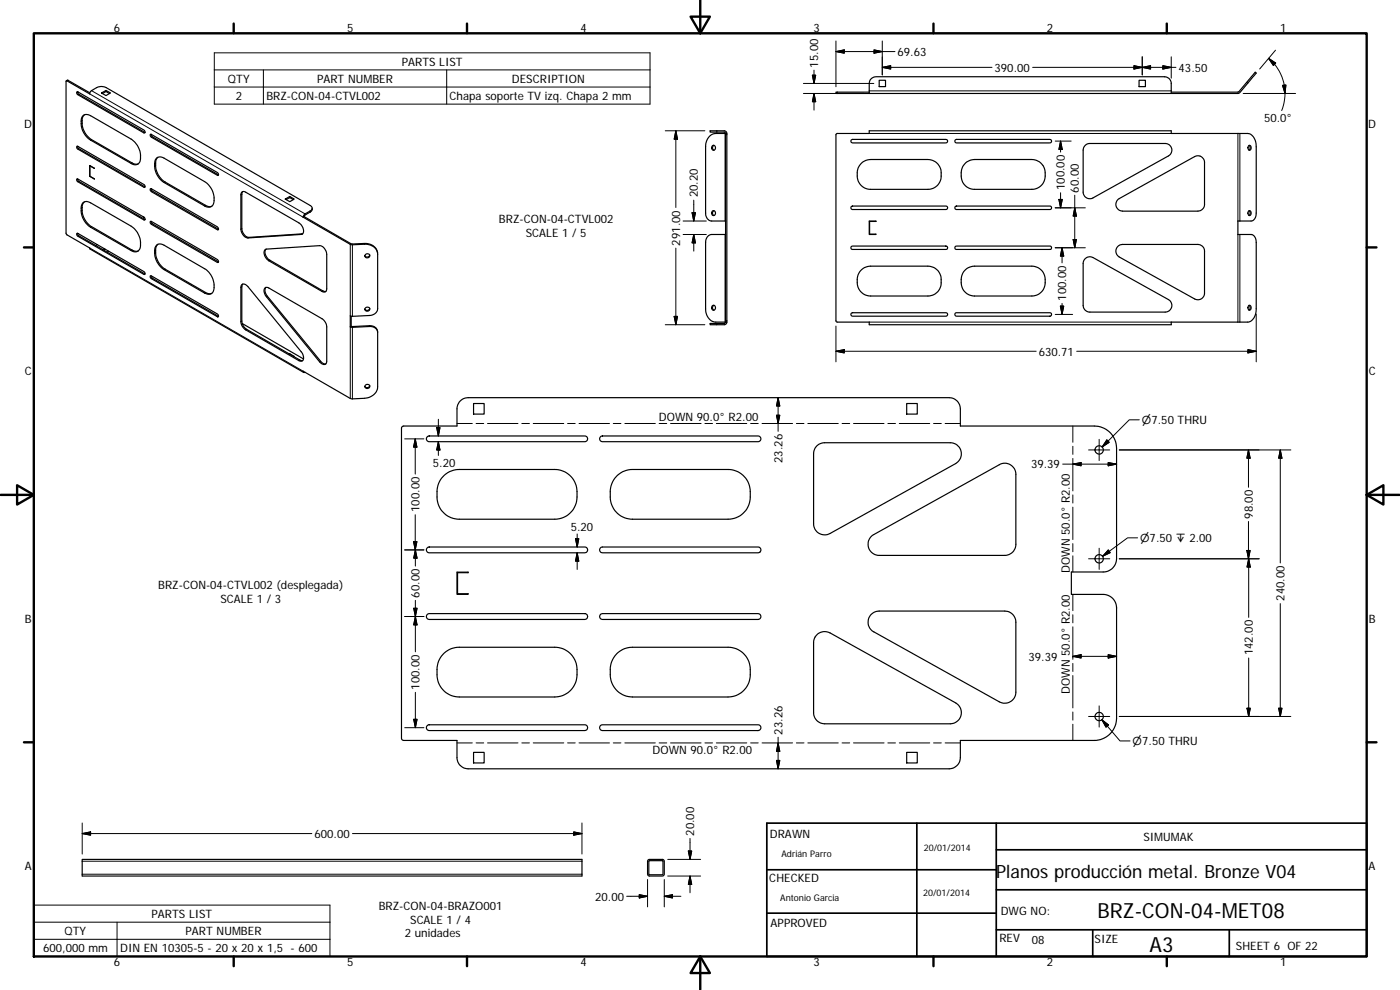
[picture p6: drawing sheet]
<svg xmlns="http://www.w3.org/2000/svg" width="420mm" height="297mm" viewBox="0 0 420 297" stroke-linecap="round" stroke-linejoin="round" font-family="sans-serif">
<g fill="none" stroke="#000" stroke-width=".36">
<path d="M19.9 24.2l.4-.2 6.7 3.9M23.1 27.6h.3l19.8 11.4a.43 .43 0 0 1 .4 .4 .43 .43 0 0 1-.4 .5l-19.8-11.5-.3-.3zM23.3 27.6l.4 .7 19.8 11.4M24.8 34.8a1.81 1.81 0 0 1 2.4-.1l12.2 7a5.9 5.9 0 0 1 2.3 7.3 1.76 1.76 0 0 1-2.3 0l-12.2-7a5.8 5.8 0 0 1-2.4-7.2zM25.3 34.4a4.7 4.7 0 0 0 0 5.1l.9 1.2 1.3 1.2 12.1 7 1 .4 .9-.1M30.5 27.9l1.3-.8 1.4 .8-1.4 .8zM31.8 27.5l-1.1 .6M31.8 27.5l1 .6M31.8 27.1v.4M260.9 28v-3a2 2 0 0 1 2-2h86.6a2.01 2.01 0 0 1 2 2v3M260.9 27.6h-10v.4h10M263.9 24.1h1.9v1.9h-1.9z"/>
<path d="M341.9 24.1h1.9v1.9h-1.9zM351.5 27.6h20.1l5-5.9 .4 .2-4.9 5.9-.6 .2h-110.6M23.1 53.7h.3l19.8 11.5a.41 .41 0 0 1 .4 .4 .41 .41 0 0 1-.4 .4l-19.9-11.5zM23.1 43.9h.3l19.8 11.5a.41 .41 0 0 1 .4 .4 .41 .41 0 0 1-.4 .4l-19.9-11.5zM23.3 53.7l.2 .6 20 11.5M23.3 43.9l.2 .6 20 11.5M27 49.8l1.3 .7-1.4-.8v3.2l1.4 .8-1.3-.8M27 49.8v3.1M27 52.9h-.1M27 49.7v.1M45.1 40.3h.2l20 11.5a.39 .39 0 0 1 .3 .5 .39 .39 0 0 1-.4 .3l-19.9-11.5zM45.1 56.7l.3-.1 19.9 11.6a.39 .39 0 0 1 .3 .4 .39 .39 0 0 1-.4 .3l-19.8-11.4-.3-.3z"/>
<path d="M45.3 56.6l.3 .7 20 11.5M45.3 40.3l.4 .7 19.9 11.5M46.9 47.5a1.82 1.82 0 0 1 2.3 0l12.2 7a5.8 5.8 0 0 1 2.3 7.2 1.84 1.84 0 0 1-2.3 .1l-12.2-7a5.8 5.8 0 0 1-2.3-7.3zM47.4 47.2a4.7 4.7 0 0 0 0 5.1l1.1 1.5 1 .8 12.2 7 1 .4 .8-.1M72.6 57.6l.4-.2 .7 .3 16 9.2a2.52 2.52 0 0 1 1.1 3.3l-16.4 1.2a2.76 2.76 0 0 1-2.1-2.7v-10.2zM72.9 57.5l-.3 .8v10.3a2.76 2.76 0 0 0 2.1 2.6l16.1-1.1M85.6 59.7l1.4-.8 1.3 .8-1.3 .8zM87 59.3l1 .6M87 59.3l-1.1 .6M87 58.9v.4M213.8 43.8a.64 .64 0 0 1 .9 .5 .64 .64 0 0 1-.9 .6l-.2-.3zM214.3 43.6a.86 .86 0 0 0 0 1.5"/>
<path d="M217.8 40v56.6h.3M217.8 40l-.5-.4h-4.2v-.4l4.4 .1 .4 .2 .2 .5M217.8 40h-3a3.6 3.6 0 0 0-3 4v19.9a2.12 2.12 0 0 0 1.8 2.4h4.2M217.8 40h.3v56.6M250.9 40.2l.3-.2h9.7v-.8h90.6v.8h22.9a3.5 3.5 0 0 1 2.6 4v19.9a2.05 2.05 0 0 1-1.5 2.4h-4v4.1h4a2.1 2.1 0 0 1 1.5 2.4v19.8a3.6 3.6 0 0 1-2.6 4h-22.9v.8h-90.6v-.8h-9.7l-.3-.4zM255.4 42l.5-.2h28a.53 .53 0 0 1 .5 .6 .53 .53 0 0 1-.5 .5h-28l-.5-.2zM258.6 48.9l1.3-.8 1.4-.2h17.2a4.3 4.3 0 0 1 3.9 5.4 4 4 0 0 1-3.9 3.5h-17.2a4.3 4.3 0 0 1-3.9-5.9l.3-.9zM286.6 42l.5-.2h28a.53 .53 0 0 1 .5 .6 .53 .53 0 0 1-.5 .5h-28l-.5-.2zM289.8 48.9l1.3-.8 1.4-.2h17.2a4.6 4.6 0 0 1 4 3.5 4.6 4.6 0 0 1-2.2 5l-1.8 .4h-17.2a4.5 4.5 0 0 1-3.9-2.8 4.5 4.5 0 0 1 .9-4.8zM325.8 43.5l1.3-.4h22.6a1.99 1.99 0 0 1 1.9 1.4 1.99 1.99 0 0 1-.9 2.3l-22.7 12.6a2 2 0 0 1-2.9-1.8v-12.6l.2-1zM335.4 60l23.1-13a2 2 0 0 1 3 1.7v12.6a2.04 2.04 0 0 1-2 2.1h-22.6a2.02 2.02 0 0 1-1.8-1.3 2.02 2.02 0 0 1 .3-2.1zM374.8 43.7a.66 .66 0 0 1 .7 .6 .66 .66 0 0 1-.7 .7 .97 .97 0 0 1 0-1.3z"/>
<path d="M374.9 43.6a.9 .9 0 0 1 0 1.5M23.1 70h.3l19.8 11.5a.42 .42 0 0 1 .4 .4 .42 .42 0 0 1-.4 .4l-19.8-11.4-.3-.4zM23.3 70l.4 .7 19.8 11.5M24.8 60.9a1.81 1.81 0 0 1 2.4 0l12.2 7a6.1 6.1 0 0 1 2.4 7 1.63 1.63 0 0 1-2.4 .3l-12.2-7a5.9 5.9 0 0 1-2.4-7.3zM25.3 60.6a4.7 4.7 0 0 0 0 5.1l1.8 2.1 12.5 7.2 1.3 .4 .6-.1M29.2 73.4l-.5 .3M31.3 74.6l-.5 .3M31.5 74.8l-.4 .2M32.6 75.4l-.4 .2M45.1 66.4h.3l19.9 11.6a.39 .39 0 0 1 .3 .4 .39 .39 0 0 1-.4 .3l-19.8-11.4-.3-.3zM45.3 66.4l.3 .7 20 11.5M47.1 73.4l.8-.2 1.3 .4 12.2 7a5.8 5.8 0 0 1 2.3 7.3 1.84 1.84 0 0 1-2.3 0l-12.2-7a6 6 0 0 1-2.5-7z"/>
<path d="M47.4 73.3a4.7 4.7 0 0 0 0 5.1l1.1 1.5 1 .9 12.2 7 1 .3 .8-.1M79.6 74.9l16.3-1.2a2.7 2.7 0 0 1 2.2 2.6v10.3a.86 .86 0 0 1-.5 1 .86 .86 0 0 1-1-.2l-15.9-9.2a2.5 2.5 0 0 1-1.1-3.3zM79.8 74.8a2.53 2.53 0 0 0 1.1 3.2l16 9.3 .9 .1M91 65.2l14.3 8.2 4.1-.1a3.4 3.4 0 0 1 3.9 3v16.3a2.3 2.3 0 0 1-2.3 2.1l-5.9 .1v3.3M91 65.2l.4-.9 1.7-1a.85 .85 0 0 0 .6-.8 .85 .85 0 0 0-.6-.8l-61.2-35.4a3.1 3.1 0 0 0-2.9 0l-1.7 1-.4 .9-6.8-3.9-.3 .1 .1 45.8 7 4.2 .2 .3 64.1 37.1M91.3 65l14.1 8.2 3.9-.2a3.5 3.5 0 0 1 4 2.9M91.3 65l-.3 .2M93.7 62.5l-.2 .8-2.1 1.3-.1 .4M109.7 76.3a.71 .71 0 0 1 1.1 0 .71 .71 0 0 1 0 1 .71 .71 0 0 1-1.1-.1l-.2-.4zM111 76.5a.81 .81 0 0 1-.7 .6 .81 .81 0 0 1-.8-.3M213.9 63.3a.67 .67 0 0 1 .8 .7 .67 .67 0 0 1-.9 .5l-.2-.7zM214.3 63.2a.82 .82 0 0 0 0 1.5"/>
<path d="M217.8 70.4h-4.2a2.16 2.16 0 0 0-1.8 2.4v19.8a3.7 3.7 0 0 0 3 4h3l-.5 .4h-4.2v.4h4.4l.5-.4 .1-.4M255.4 62l.5-.2h28a.52 .52 0 0 1 .5 .5 .52 .52 0 0 1-.5 .6h-28l-.5-.2zM255.6 73.9l28.3-.1a.51 .51 0 0 1 .5 .5 .51 .51 0 0 1-.5 .5h-28a.51 .51 0 0 1-.5-.3 .51 .51 0 0 1 .2-.6zM260.9 66.3h2l-1.9 .1v3.9l1.9 .1h-2zM286.8 61.9l28.3-.1a.52 .52 0 0 1 .5 .5 .52 .52 0 0 1-.5 .6h-28a.54 .54 0 0 1-.5-.4 .54 .54 0 0 1 .2-.6zM286.8 73.9l28.3-.1a.51 .51 0 0 1 .5 .5 .51 .51 0 0 1-.5 .5h-28a.52 .52 0 0 1-.5-.3 .52 .52 0 0 1 .2-.6zM325.8 77.5l1.3-.5 .9 .3 22.7 12.6a2 2 0 0 1 .9 2.3 2 2 0 0 1-1.9 1.4h-22.6a2.04 2.04 0 0 1-2-2v-12.6l.2-1zM335.4 74l.5-.4 1-.3h22.6a2 2 0 0 1 2 2.1v12.5a1.98 1.98 0 0 1-3 1.8l-22.6-12.6a2.03 2.03 0 0 1-.5-3.1zM374.8 63.3a.68 .68 0 0 1 .7 .6 .68 .68 0 0 1-.7 .7 1.03 1.03 0 0 1 0-1.3zM374.9 63.2a.89 .89 0 0 1 0 1.5M45.1 82.8l.2-.1 20 11.6a.39 .39 0 0 1 .3 .4 .39 .39 0 0 1-.4 .3l-19.9-11.5zM45.3 82.7l.4 .8 19.9 11.4"/>
<path d="M72.5 85.5a1.21 1.21 0 0 1 1.9 .5l16 19.5a1.86 1.86 0 0 1 .2 2.9l-.9-.2-16-9.2a3.1 3.1 0 0 1-1.4-2.5v-10.3zM72.7 97.1l18.4 10.6M72.9 85.2l-.3 .8v10.3a3.2 3.2 0 0 0 1.4 2.5l16 9.2 .8 .2M79.5 86.5l.3-.3 .6 .1 16.2 9.3a3.1 3.1 0 0 1 1.5 2.5v10.3a.98 .98 0 0 1-.8 1 .98 .98 0 0 1-1.1-.6l-16.2-19.8a2.27 2.27 0 0 1-.5-2.5zM79.8 86.2a2.2 2.2 0 0 0 .5 2.7l16.1 19.7 .7 .5 .7 .1M105.1 98.1l5.9-.1a2.04 2.04 0 0 1 2.3 1.8v16.2a3.8 3.8 0 0 1-3.9 3.5h-4.3l-14.1-8.1 .2 .4 .4-.1M105.4 97.9l5.5-.2a2.15 2.15 0 0 1 2.4 1.9M105.4 94.9v3M105.4 97.9l-.3 .2M109.7 92.3a.71 .71 0 0 1 1.1 0 .71 .71 0 0 1 0 1 .71 .71 0 0 1-1.1-.1l-.2-.4zM111 92.5a.8 .8 0 0 1-.7 .6 .8 .8 0 0 1-.8-.3M213.9 91.7a.66 .66 0 0 1 .8 .7 .66 .66 0 0 1-.9 .5l-.2-.8z"/>
<path d="M214.3 91.6a.84 .84 0 0 0 0 1.5M255.4 94l.5-.2h28a.52 .52 0 0 1 .5 .6 .52 .52 0 0 1-.5 .5h-28l-.5-.3zM258.3 81.2l1.1-.9 1.4-.4h17.7a4.1 4.1 0 0 1 4 4.9 3.9 3.9 0 0 1-4 4h-17.2a4.3 4.3 0 0 1-3.9-5.9zM286.6 94l.5-.2h28a.52 .52 0 0 1 .5 .6 .52 .52 0 0 1-.5 .5h-28l-.5-.3zM289.5 81.2l1.1-.9 1.4-.4h17.7a4.6 4.6 0 0 1 4 3.5 4.6 4.6 0 0 1-2.2 5l-1.8 .4h-17.2a4.2 4.2 0 0 1-4-5.4l.4-1.4zM374.8 91.7a.67 .67 0 0 1 .7 .6 .67 .67 0 0 1-.7 .7 1 1 0 0 1 0-1.3zM374.9 91.6a.92 .92 0 0 1 0 1.5M87 106.2h-.1M87 106.2l1.2 .8M87 106.2v.1M111 115.7a.81 .81 0 0 1-.7 .6 .81 .81 0 0 1-.8-.3M120.7 128l.4-.2h16v-5.1a3.4 3.4 0 0 1 3.4-3.4h144.4a3.4 3.4 0 0 1 3.3 3.4v5.1h40.2a6.7 6.7 0 0 1 6.7 6.7v33.1a4 4 0 0 1-4 4h-9.6v6.8h9.6a4 4 0 0 1 4 4v33.1a6.7 6.7 0 0 1-6.7 6.7h-40.2v5.1a3.4 3.4 0 0 1-3.3 3.4h-144.4a3.4 3.4 0 0 1-3.4-3.4v-5.1h-16l-.6-.5v-93.2z"/>
<path d="M128.2 131.1l.6-.3h46.7a.86 .86 0 0 1 .9 .9 .86 .86 0 0 1-.9 .8h-46.7a.86 .86 0 0 1-.8-.5 .86 .86 0 0 1 .2-.9zM142.1 121.1h3.2v3.1h-3.2zM180.2 131.1l.6-.3h46.7a.86 .86 0 0 1 .9 .9 .86 .86 0 0 1-.9 .8h-46.7a.86 .86 0 0 1-.8-.5 .86 .86 0 0 1 .2-.9zM245.1 133.8l1.1-.7 1.3-.3h37.7a3.3 3.3 0 0 1 3.2 2.5 3.3 3.3 0 0 1-1.6 3.8l-37.7 21a3.3 3.3 0 0 1-4.9-3v-20.9l.2-1.3zM272.1 121.1h3.2v3.1h-3.2zM133.3 142.6a6.9 6.9 0 0 1 4.5-1.7h28.7a6.9 6.9 0 0 1 6.7 8.2 6.7 6.7 0 0 1-6.7 6.7h-28.7a6.9 6.9 0 0 1-6.6-8.3 6.7 6.7 0 0 1 2.1-4.9zM185.3 142.6a7 7 0 0 1 4.5-1.7h28.7a6.9 6.9 0 0 1 6.7 8.2 6.7 6.7 0 0 1-6.7 6.7h-28.7a6.9 6.9 0 0 1-6.7-8.3 6.9 6.9 0 0 1 2.2-4.9zM128.2 164.4l.6-.3h46.7a.87 .87 0 0 1 .9 .9 .87 .87 0 0 1-.9 .9h-46.7a.88 .88 0 0 1-.8-.6 .88 .88 0 0 1 .2-.9zM137.1 171.7h3.4v.1h-3.2v6.3h3.2v.2h-3.4zM180.2 164.4l.6-.3h46.7a.87 .87 0 0 1 .9 .9 .87 .87 0 0 1-.9 .9h-46.7a.88 .88 0 0 1-.8-.6 .88 .88 0 0 1 .2-.9zM261.5 160.9l38.4-21.5a3.3 3.3 0 0 1 5 2.9v21a3.3 3.3 0 0 1-3.3 3.3h-37.7a3.3 3.3 0 0 1-3.1-2 3.3 3.3 0 0 1 .7-3.7zM128.2 184.4l.6-.3h46.7a.88 .88 0 0 1 .9 .9 .88 .88 0 0 1-.9 .9h-46.7a.89 .89 0 0 1-.8-.6 .89 .89 0 0 1 .2-.9z"/>
<path d="M133.3 195.9a6.4 6.4 0 0 1 4.5-1.7h28.7a6.9 6.9 0 0 1 6.7 8.3 6.7 6.7 0 0 1-6.7 6.6h-28.7a6.9 6.9 0 0 1-6.6-8.2 6.6 6.6 0 0 1 2.1-5zM180.2 184.4l.6-.3h46.7a.88 .88 0 0 1 .9 .9 .88 .88 0 0 1-.9 .9h-46.7a.89 .89 0 0 1-.8-.6 .89 .89 0 0 1 .2-.9zM185.3 195.9a6.5 6.5 0 0 1 4.5-1.7h28.7a6.9 6.9 0 0 1 6.7 8.3 6.7 6.7 0 0 1-6.7 6.6h-28.7a6.9 6.9 0 0 1-6.7-8.2 6.8 6.8 0 0 1 2.2-5zM245.1 190.5a3.3 3.3 0 0 1 4-.6l37.7 21a3.4 3.4 0 0 1 1.6 3.8 3.4 3.4 0 0 1-3.2 2.5h-37.7a3.3 3.3 0 0 1-3.3-3.4v-21l.2-1.2zM261.5 184.3l1.1-.7 1.3-.3h37.7a3.3 3.3 0 0 1 3.3 3.4v21a3.4 3.4 0 0 1-5 2.9l-37.7-21a3.3 3.3 0 0 1-.7-5.3zM128.2 217.7l.6-.2h46.7a.87 .87 0 0 1 .9 .8 .87 .87 0 0 1-.9 .9h-46.7a.88 .88 0 0 1-.8-.5 .88 .88 0 0 1 .2-1zM180.2 217.7l.6-.2h46.7a.87 .87 0 0 1 .9 .8 .87 .87 0 0 1-.9 .9h-46.7a.88 .88 0 0 1-.8-.5 .88 .88 0 0 1 .2-1zM142.1 225.7h3.2v3.2h-3.2zM272.1 225.7h3.2v3.2h-3.2zM24.7 257.9h150v4.9h-150zM194.4 258.1l.5-.2 4.2 .1 .3 .4v3.9l-.3 .4h-4.5l-.3-.4zM194.8 258.3h4.2v4.1h-4.2z"/>
<circle cx="110.2" cy="116" r=".69"/>
<circle cx="329.9" cy="135" r="1.25"/>
<circle cx="329.9" cy="167.7" r="1.25"/>
<circle cx="329.9" cy="215" r="1.25"/>
</g>
<g fill="none" stroke="#000" stroke-width=".3">
<path d="M64.3 15.9h130.8v15.3h-130.8zM250.9 12.3v13.7M250.9 15.5l2.5-.5v1zM250.9 15.5h17.7M262.3 15l2.5 .5-2.5 .5zM264.8 12.3v10.2M340.3 19.7l2.5 .5-2.5 .5zM342.8 17v5.5M349 19.7l2.5 .5-2.5 .5zM351.5 17v6.5M380.7 17.5a13.7 13.7 0 0 1 4 15.7M380.7 17.5l2.2 1.4-.7 .7z"/>
<path d="M382.8 15.1l-4.8 5.6M20.4 24.1l-.3 .2M23.7 28.3l-.3 .1M24.6 37l-.2 .1M24.6 36.2l-.2 .1M26.9 28.2l64.1 37M27.5 27.2l64.1 37M43.4 39.7l-.2 .2M64.3 21h130.8M64.3 26.1h130.8M79 21v10.2M134.1 21v10.2"/>
<path d="M199.7 39.2h11.8M202.8 39.2v23.1M202.8 39.2l.5 2.6h-1zM215.1 39.2v.4M241.1 28h18.2M241.1 25h21.1M243.8 22.6h1l-.5 2.4zM244.3 21.1v3.9M244.3 28v5M244.3 28l.5 2.5h-1zM251.3 27.6v.4M260.9 27.3h90.6"/>
<path d="M264.8 20.2l2.5-.5v1zM264.8 20.2h32.9M309.9 20.2h43M342.8 20.2l2.5-.5v1zM373.1 28h15.7M374.1 24.7l.3 .3M384.9 25.6l1-.1-.3 2.5zM23.7 54.4l-.3 .1M23.7 44.6l-.3 .1M27.5 41.9l-.3 .1M39.6 48.9l-.2 .1M43.4 56l-.2 .2"/>
<path d="M45.7 57.3l-.3 .2M45.7 41l-.3 .2M46.7 49.7l-.3 .2M46.7 48.9l-.3 .2M49.5 54.6l-.3 .2M65.5 52.5l-.3 .1M72.6 58.3l-.3 .2M217.6 40v26.3M217.8 40.4h.3M260.9 40h90.6M316.7 42.3h4.8M317.8 59.8h1l-.5 2.6z"/>
<path d="M318.3 42.3v3.3M318.3 57.8v4.6M318.3 42.3l.5 2.6h-1zM322.5 58.6v15.7M371.5 40v26.3M372.1 40v26.3M23.7 70.7l-.3 .2M24.6 63.1l-.2 .2M24.6 62.3l-.2 .2M26.9 74.4l64.1 37M27.5 68l-.3 .2M39.6 75l-.2 .2"/>
<path d="M43.4 65.8l-.2 .2M45.7 67.1l-.3 .2M46.7 75.8l-.3 .2M46.7 75.1l-.3 .1M61.7 61.6l-.3 .2M65.5 68.7l-.3 .2M65.5 78.5l-.3 .2M72.6 68.6l-.3 .1M74.7 71.2l-.3 .2M80.9 78l-.2 .2M90.7 70.2l-.3 .1M93.1 63.3v.3"/>
<path d="M105.1 73.3v21.5M105.8 73.4v21.5M109.3 73l.1 .3M202.8 74.4v23M205 70.4h7M205 66.3h7M207.7 63.8h1l-.5 2.5zM208.2 60v6.3M208.2 70.4v5M208.2 70.4l.5 2.5h-1zM217.6 70.4v26.2M316.7 62.4h9"/>
<path d="M316.7 74.3h9M318.7 74.3v4.6M318.7 74.3l.5 2.5h-1zM322.1 71.9h1l-.6 2.4zM322.5 62.4l.6 2.4h-1zM371.5 70.4v26.2M372.1 70.4v26.2M43.4 82.2l-.2 .1M45.7 83.5l-.3 .1M49.5 80.8l-.3 .1M61.7 87.8l-.3 .1M65.5 94.9l-.3 .1"/>
<path d="M72.6 96.3l-.3 .2M72.6 86l-.3 .2M74 98.8l-.3 .2M80.3 88.9l-.3 .1M96.9 87.3l-.3 .1M105.1 98.1v21.4M105.8 98.2v21.5M110.9 97.7l.1 .3M199.7 97.4h11.8M202.3 94.9h1l-.5 2.5zM215.1 97v.4M217.8 96.2h.3"/>
<path d="M250.9 97.8v10.8M260.9 96.6h90.6M316.7 94.3h5.2M318.2 91.8h1l-.5 2.5zM318.7 91v3.3M377 94.2v14.4M90 108l-.3 .2M96.2 108.4l-.3 .2M233.5 119.3v10.1M233.5 119.3l.5 2.5h-1zM250.9 105.4l2.5-.5v1zM250.9 105.4h60.1"/>
<path d="M323.1 105.4h53.9M374.5 104.9l2.5 .5-2.5 .5zM121.4 131.7h5.8M124.6 131.7v10.5M124.6 131.7l.5 2.5h-1zM131.1 128.3h.9l-.4 2.5zM131.6 125.8v5M131.6 132.5v4.2M131.6 132.5l.4 2.5h-.9zM137.1 127.1h4.6M142.9 127.1h2.3M146.3 127.1h9.2"/>
<path d="M156.6 127.1h2.3M160 127.1h9.2M170.3 127.1h2.3M173.8 127.1h9.1M184.1 127.1h2.2M187.5 127.1h9.2M197.8 127.1h2.3M201.2 127.1h9.2M211.5 127.1h2.3M215 127.1h9.1M225.3 127.1h2.3M228.7 127.1h9.2"/>
<path d="M233 124.6h1l-.5 2.5zM239 127.1h2.3M242.4 127.1h9.2M252.7 127.1h2.3M256.1 127.1h9.2M266.5 127.1h2.2M269.9 127.1h9.1M280.2 127.1h2.3M283.6 127.1h4.6M322 127.8v4.9M322 133.9v2.4M322 137.6v9.7"/>
<path d="M322 139.3l2.5-.5v1zM326.7 135h6.3M329.9 131.8v6.4M332.2 132l.7 .7-2.1 1.4zM332.6 138.8l2.5 .5-2.5 .5zM335.1 139.3h-16.2M335.9 135h51.5M341.9 126h-3l-8.1 8.1M374.7 135l.5 2.5h-1zM374.7 135v11.2M384.2 135v33.9M384.2 135l.5 2.5h-1z"/>
<path d="M124.6 154.4v10.6M322 148.5v2.4M322 152.2v9.7M374.7 156.5v11.2M121.4 165h5.8M124.1 162.5h1l-.5 2.5zM124.7 165v4.8M124.7 165l.5 2.5h-1zM172.7 161.6h1l-.5 2.5zM173.2 160.2v3.9M173.2 165.9v5M173.2 165.9l.5 2.5h-1z"/>
<path d="M322 163.1v2.4M322 166.8v4.8M322 178.4v4.8M326.7 167.7h6.3M329.9 164.5v6.3M332.6 165l.6 .8-2.3 1.1zM335.9 167.7h42M341.4 161.4h-3l-7.5 5.5M374.2 165.2h1l-.5 2.5zM374.7 167.7v17.5M374.7 167.7l.5 2.4h-1zM121.5 185h5.7"/>
<path d="M124.2 182.5h1l-.5 2.5zM124.7 180.1v15.5M124.7 185l.5 2.5h-1zM322 184.4v2.5M322 188.1v9.7M322 199.1v2.4M322 196.9h.1M322 196.9l2.5-.5v1zM322 196.9h13.1M332.6 196.4l2.5 .5-2.5 .5zM374.7 197.4v17.6M384.2 181.1v33.9"/>
<path d="M121.5 218.3h5.7M124.2 215.8h1l-.5 2.5zM124.7 207.7v10.6M322 202.7v9.7M322 213.6v2.5M322 217.3v4.9M326.7 215h6.3M329.9 211.8v6.3M330.7 215.9l2 1.6-.8 .7zM330.7 215.9l5.4 6.4h3M335.9 215h51.5M374.2 212.5h1l-.5 2.5z"/>
<path d="M383.7 212.5h1l-.5 2.5zM137.1 222.9h4.6M142.9 222.9h2.3M146.3 222.9h9.2M156.6 222.9h2.3M160 222.9h9.2M170.3 222.9h2.3M173.8 222.9h9.1M184.1 222.9h2.2M187.5 222.9h9.2M197.8 222.9h2.3M201.2 222.9h9.2"/>
<path d="M211.5 222.9h2.3M215 222.9h9.1M225.3 222.9h2.3M228.7 222.9h9.2M233 228.2h1l-.5 2.5zM233.5 221.2v9.5M233.5 222.9l.5 2.5h-1zM239 222.9h2.3M242.4 222.9h9.2M252.7 222.9h2.3M256.1 222.9h9.2M266.5 222.9h2.2"/>
<path d="M269.9 222.9h9.1M280.2 222.9h2.3M283.6 222.9h4.6M24.7 250.1l2.5-.5v1zM24.7 250.1h68.9M24.7 246.9v9.3M24.7 258.4h150M105.8 250.1h68.9M172.2 249.6l2.5 .5-2.5 .5zM174.7 246.9v9.3M200.4 257.9h9.9M206.6 255.3h1l-.5 2.6z"/>
<path d="M207.1 251.6v6.3M10.1 271.6h88.9v15.4h-88.9zM10.1 276.7h88.9M24.7 262.3h150M35.1 276.7v10.3M188.1 268.9h6.2M191.8 268.4l2.5 .5-2.5 .5zM194.3 263.9v8.2M199.4 263.9v8.2M199.4 268.9l2.4-.5v1zM199.4 268.9h5M200.4 262.8h9.9"/>
<path d="M207.1 262.8v5.1M207.1 262.8l.5 2.5h-1zM10.1 281.8h88.9"/>
</g>
<g fill="none" stroke="#000" stroke-width=".71">
<path d="M10.1 10h400.1v277h-400.1zM70.1 7.1v2.9M140.2 7.1v2.9M207.3 5h5.8l-2.9 5zM210.2 0v10M280.2 7.1v2.9M350.2 7.1v2.9M7.2 74.2h2.9M410.2 74.2h2.9M.2 148.5h9.9M5.1 145.6l5 2.9-5 2.9zM410.2 148.5l5-2.9v5.8z"/>
<path d="M410.2 148.5h9.9M7.2 222.7h2.9M410.2 222.7h2.9M70.1 287v2.9M140.2 287v2.9M210.2 287l2.9 5h-5.8zM210.2 287v10M280.2 287v2.9M350.2 287v2.9"/>
</g>
<path d="M230.1 247h180.1v40h-180.1zM275.2 247v40M299 255h111.2M299 247v40M230.1 274h68.9M230.1 261h68.9M299 279h111.2M299 267h111.2M327.9 279v8M368.9 279v8" fill="none" stroke="#000" stroke-width=".51"/>
<g fill="#000" stroke="#000" stroke-width=".3">
<path d="M250.9 15.5l2.5-.5v1zM262.3 15l2.5 .5-2.5 .5zM264.8 20.2l2.5-.5v1zM342.8 20.2l2.5-.5v1zM380.7 17.5l2.2 1.4-.7 .7zM243.8 22.6h1l-.5 2.4zM244.3 28l.5 2.5h-1zM340.3 19.7l2.5 .5-2.5 .5zM349 19.7l2.5 .5-2.5 .5zM384.9 25.6l1-.1-.3 2.5zM202.8 39.2l.5 2.6h-1zM317.8 59.8h1l-.5 2.6z"/>
<path d="M318.3 42.3l.5 2.6h-1zM207.7 63.8h1l-.5 2.5zM208.2 70.4l.5 2.5h-1zM318.7 74.3l.5 2.5h-1zM322.1 71.9h1l-.6 2.4zM322.5 62.4l.6 2.4h-1zM202.3 94.9h1l-.5 2.5zM318.2 91.8h1l-.5 2.5zM250.9 105.4l2.5-.5v1zM374.5 104.9l2.5 .5-2.5 .5zM124.6 131.7l.5 2.5h-1zM131.1 128.3h.9l-.4 2.5z"/>
<path d="M131.6 132.5l.4 2.5h-.9zM233 124.6h1l-.5 2.5zM233.5 119.3l.5 2.5h-1zM322 139.3l2.5-.5v1zM332.2 132l.7 .7-2.1 1.4zM332.6 138.8l2.5 .5-2.5 .5zM374.7 135l.5 2.5h-1zM384.2 135l.5 2.5h-1zM124.1 162.5h1l-.5 2.5zM124.7 165l.5 2.5h-1zM172.7 161.6h1l-.5 2.5zM173.2 165.9l.5 2.5h-1z"/>
<path d="M332.6 165l.6 .8-2.3 1.1zM374.2 165.2h1l-.5 2.5zM374.7 167.7l.5 2.4h-1zM124.2 182.5h1l-.5 2.5zM124.7 185l.5 2.5h-1zM322 196.9l2.5-.5v1zM332.6 196.4l2.5 .5-2.5 .5zM124.2 215.8h1l-.5 2.5zM330.7 215.9l2 1.6-.8 .7zM374.2 212.5h1l-.5 2.5zM383.7 212.5h1l-.5 2.5zM233 228.2h1l-.5 2.5z"/>
<path d="M233.5 222.9l.5 2.5h-1zM24.7 250.1l2.5-.5v1zM172.2 249.6l2.5 .5-2.5 .5zM206.6 255.3h1l-.5 2.6zM191.8 268.4l2.5 .5-2.5 .5zM199.4 268.9l2.4-.5v1zM207.1 262.8l.5 2.5h-1z"/>
</g>
<g font-size="6.3">
<text x="329.4" y="275.4">BRZ-CON-04-MET08</text>
<text x="345" y="285.6">A3</text>
</g>
<text font-size="5.5" x="298.9" y="263.4">Planos producción metal. Bronze V04</text>
<g font-size="3.5">
<text x="34.2" y="9.6">6</text>
<text x="104.2" y="9.6">5</text>
<text x="174.2" y="9.6">4</text>
<text x="244.2" y="9.6">3</text>
<text x="314.2" y="9.6">2</text>
<text x="384.2" y="9.6">1</text>
<text x="269.4" y="16.7">69.63</text>
<text x="120.6" y="19.7">PARTS LIST</text>
<text x="245.6" y="20.3" transform="rotate(-90 245.6 20.3)">15.00</text>
<text x="298.5" y="21.5">390.00</text>
<text x="353.7" y="21.5">43.50</text>
<text x="68.4" y="24.8">QTY</text>
<text x="70.7" y="30">2</text>
<text x="79.9" y="30">BRZ-CON-04-CTVL002</text>
<text x="95.2" y="24.8">PART NUMBER</text>
<text x="153.6" y="24.8">DESCRIPTION</text>
<text x="134.9" y="30">Chapa soporte TV izq. Chapa 2 mm</text>
<text x="7.3" y="38.4">D</text>
<text x="379.4" y="36.6">50.0°</text>
<text x="410.6" y="38.4">D</text>
<text x="209.5" y="59.2" transform="rotate(-90 209.5 59.2)">20.20</text>
<text x="319.5" y="57" transform="rotate(-90 319.5 57)">100.00</text>
<text x="323.8" y="57.8" transform="rotate(-90 323.8 57.8)">60.00</text>
<text x="149.7" y="67">BRZ-CON-04-CTVL002</text>
<text x="157.8" y="71.2">SCALE 1 / 5</text>
<text x="204.1" y="73.7" transform="rotate(-90 204.1 73.7)">291.00</text>
<text x="320" y="90.2" transform="rotate(-90 320 90.2)">100.00</text>
<text x="311.8" y="106.7">630.71</text>
<text x="7.4" y="112.6">C</text>
<text x="410.8" y="112.6">C</text>
<text x="197.7" y="126.2">DOWN 90.0° R2.00</text>
<text x="129.9" y="140.1">5.20</text>
<text x="234.8" y="138.9" transform="rotate(-90 234.8 138.9)">23.26</text>
<text x="309.4" y="140.6">39.39</text>
<text x="125.9" y="153.6" transform="rotate(-90 125.9 153.6)">100.00</text>
<text x="376" y="155.6" transform="rotate(-90 376 155.6)">98.00</text>
<text x="171.3" y="159.3">5.20</text>
<text x="321.1" y="172" transform="rotate(-90 321.1 172)">DOWN 50.0° R2.00</text>
<text x="47.5" y="176.7">BRZ-CON-04-CTVL002 (desplegada)</text>
<text x="125.9" y="179.3" transform="rotate(-90 125.9 179.3)">60.00</text>
<text x="66.2" y="180.8">SCALE 1 / 3</text>
<text x="385.5" y="180.3" transform="rotate(-90 385.5 180.3)">240.00</text>
<text x="7.4" y="186.9">B</text>
<text x="410.8" y="186.9">B</text>
<text x="376" y="196.6" transform="rotate(-90 376 196.6)">142.00</text>
<text x="308.7" y="198.2">39.39</text>
<text x="125.9" y="206.9" transform="rotate(-90 125.9 206.9)">100.00</text>
<text x="321.1" y="208.2" transform="rotate(-90 321.1 208.2)">DOWN 50.0° R2.00</text>
<text x="234.8" y="220.4" transform="rotate(-90 234.8 220.4)">23.26</text>
<text x="195.9" y="226.3">DOWN 90.0° R2.00</text>
<text x="94.4" y="251.4">600.00</text>
<text x="208.4" y="250.8" transform="rotate(-90 208.4 250.8)">20.00</text>
<text x="231.1" y="251.4">DRAWN</text>
<text x="343.2" y="252.3">SIMUMAK</text>
<text x="7.4" y="261.1">A</text>
<text x="410.8" y="261.1">A</text>
<text x="230.9" y="264.6">CHECKED</text>
<text x="45.5" y="275.4">PARTS LIST</text>
<text x="113.7" y="273.1">BRZ-CON-04-BRAZO001</text>
<text x="178.6" y="270.2">20.00</text>
<text x="300.3" y="274.5">DWG NO:</text>
<text x="19.4" y="280.6">QTY</text>
<text x="55.7" y="280.5">PART NUMBER</text>
<text x="121.5" y="281.2">2 unidades</text>
<text x="123.1" y="277.3">SCALE 1 / 4</text>
<text x="231.3" y="278.2">APPROVED</text>
<text x="12.9" y="285.7">600,000 mm</text>
<text x="36.1" y="285.7">DIN EN 10305-5 - 20 x 20 x 1,5 - 600</text>
<text x="299.9" y="282.6">REV</text>
<text x="309.7" y="283.3">08</text>
<text x="328.5" y="283">SIZE</text>
<text x="370.9" y="285.1">SHEET 6 OF 22</text>
<text x="34.2" y="289.9">6</text>
<text x="104.2" y="289.9">5</text>
<text x="174.2" y="289.9">4</text>
<text x="244.2" y="289.9">3</text>
<text x="314.2" y="289.9">2</text>
<text x="384.2" y="289.9">1</text>
</g>
<g font-size="3.3">
<text x="342.7" y="127.3">⌀7.50 THRU</text>
<text x="342.2" y="162.6">⌀7.50 ↧ 2.00</text>
<text x="339.9" y="223.6">⌀7.50 THRU</text>
</g>
<g font-size="2.7">
<text x="234.5" y="257.1">Adrián Parro</text>
<text x="277.3" y="255.2">20/01/2014</text>
<text x="277" y="268.7">20/01/2014</text>
<text x="234.2" y="270.2">Antonio Garcia</text>
</g>
</svg>
